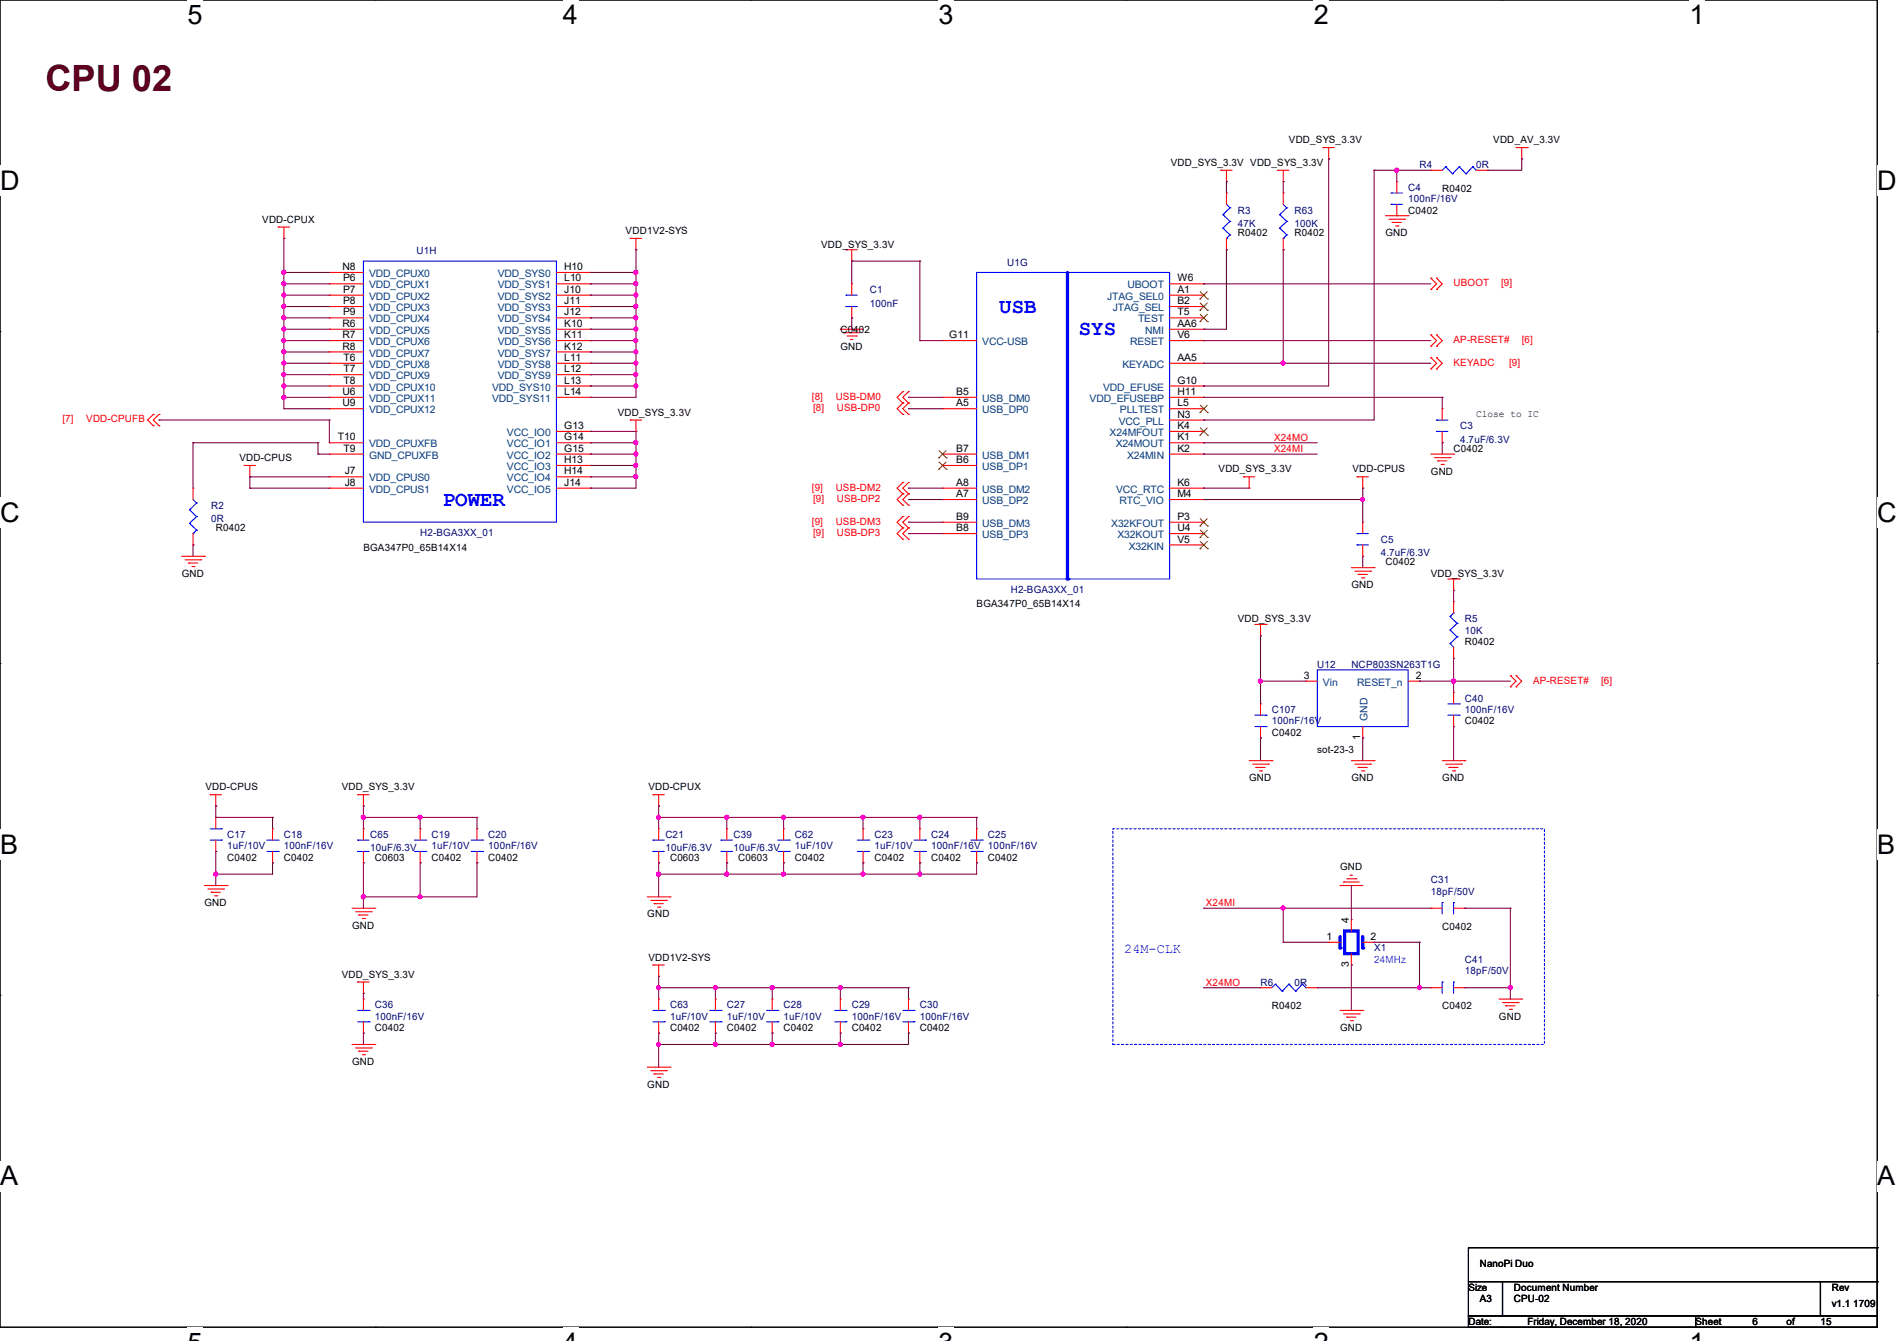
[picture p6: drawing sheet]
<svg xmlns="http://www.w3.org/2000/svg" width="297mm" height="210mm" viewBox="0 0 297 210" stroke-linecap="round" stroke-linejoin="round" font-family="sans-serif">
<path d="M0 0h293.9v207.9h-293.9z" fill="none" stroke="#000" stroke-width=".17"/>
<g fill="#fff">
<path d="M29.4 0h2.4v4.7h-2.4z"/>
<path d="M29.4 207.9h2.4v2.1h-2.4z"/>
</g>
<path d="M58.8 0h.1M58.8 207.9h.1" fill="none" stroke="#000" stroke-width=".17"/>
<g fill="#fff">
<path d="M88.1 0h2.4v4.7h-2.4z"/>
<path d="M88.1 207.9h2.4v2.1h-2.4z"/>
</g>
<path d="M117.6 0h.1M117.6 207.9h.1" fill="none" stroke="#000" stroke-width=".17"/>
<g fill="#fff">
<path d="M146.9 0h2.4v4.7h-2.4z"/>
<path d="M146.9 207.9h2.4v2.1h-2.4z"/>
</g>
<path d="M176.3 0h.1M176.3 207.9h.1" fill="none" stroke="#000" stroke-width=".17"/>
<g fill="#fff">
<path d="M205.7 0h2.4v4.7h-2.4z"/>
<path d="M205.7 207.9h2.4v2.1h-2.4z"/>
</g>
<path d="M235.1 0h.1M235.1 207.9h.1" fill="none" stroke="#000" stroke-width=".17"/>
<g fill="#fff">
<path d="M264.5 0h2.4v4.7h-2.4z"/>
<path d="M264.5 207.9h2.4v2.1h-2.4z"/>
<path d="M0 26h3v4.7h-3z"/>
<path d="M293.9 26h3.1v4.7h-3.1z"/>
<path d="M0 77.9h3v4.7h-3z"/>
<path d="M293.9 77.9h3.1v4.7h-3.1z"/>
</g>
<path d="M0 51.9h.1M293.9 51.9h.1" fill="none" stroke="#000" stroke-width=".17"/>
<g fill="#fff">
<path d="M0 129.9h2.8v4.7h-2.8z"/>
<path d="M293.9 129.9h2.9v4.7h-2.9z"/>
</g>
<path d="M0 103.9h.1M293.9 103.9h.1" fill="none" stroke="#000" stroke-width=".17"/>
<g fill="#fff">
<path d="M0 181.8h2.8v4.8h-2.8z"/>
<path d="M293.8 181.8h3v4.8h-3z"/>
</g>
<g fill="none" stroke="#000" stroke-width=".17">
<path d="M0 155.9h.1M293.9 155.9h.1M229.9 195.4h.1M229.9 195.4v5.3M229.9 195.4h64M293.9 195.4h.1M293.9 195.4v5.3M229.9 200.7h5.3v5.4h-5.3zM229.9 206.1h35.6v1.8h-35.6zM235.2 200.7h49.8v5.4h-49.8zM265.5 206.1h28.4v1.8h-28.4zM285 200.7h8.9v5.4h-8.9z"/>
<path d="M293.9 200.7h.1"/>
</g>
<path d="M174.2 129.8h67.6v33.8h-67.6z" fill="none" stroke="#00f" stroke-width=".17" stroke-dasharray=".3"/>
<g fill="none" stroke="#f00" stroke-width=".17">
<path d="M43.6 35.6h.1M43.6 35.6h1.7M44.5 37.3h.1M44.5 35.6v1.7M98.7 37.3h.1M98.7 37.3h1.8M99.6 39.1h.1M99.6 37.3v1.8M132.5 39.1h.1M132.5 39.1h1.7M133.4 39.1v1.8M191.1 26.7h.1"/>
<path d="M191.1 26.7h1.8M192 28.4h.1M192 26.7v1.7M200 26.7h.1M200 26.7h1.8M200.9 28.4h.1M200.9 30.2h.1M200.9 39.1h.1M200.9 26.7v1.7M200.9 30.2v1.8M200.9 37.3v1.8M207.1 23.1h.1"/>
<path d="M207.1 23.1h1.8M208 24.9h.1M208 23.1v1.8M216.9 33.8h3.6M217.5 34.3h2.4M218 34.8h.1M218 34.8h1.4M218.5 35.4h.4M218.7 33.8h.1M218.7 28.4h.1M218.7 28.4v1.8M218.7 32v1.8"/>
<path d="M218.9 35.4h.1M219.9 34.3h.1M220.5 33.8h.1M224 26.7h.1M224 26.7h1.8M231.1 26.7h1.8M232.9 26.7h.1M237.4 23.1h1.7M238.3 24.9h.1M238.3 23.1v1.8M239.1 23.1h.1M51.6 42.7h.1"/>
<path d="M51.6 44.4h.1M51.6 46.2h.1M51.6 48h.1M51.6 49.8h.1M51.6 51.6h.1M51.6 53.3h.1M51.6 55.1h.1M51.6 56.9h.1M51.6 58.7h.1M51.6 51.6h5.3M51.6 42.7h5.3M51.6 44.4h5.3"/>
<path d="M51.6 46.2h5.3M51.6 48h5.3M51.6 49.8h5.3M51.6 53.3h5.3M51.6 55.1h5.3M51.6 56.9h5.3M51.6 58.7h5.3M87.1 51.6h5.4M87.1 42.7h5.4M87.1 44.4h5.4M87.1 46.2h5.4M87.1 48h5.4"/>
<path d="M87.1 49.8h5.4M87.1 53.3h5.4M87.1 55.1h5.4M87.1 56.9h5.4M87.1 58.7h5.4M92.5 42.7h.1M92.5 44.4h.1M92.5 46.2h.1M92.5 48h.1M92.5 49.8h.1M92.5 51.6h.1M92.5 53.3h.1"/>
<path d="M92.5 55.1h.1M92.5 56.9h.1M92.5 58.7h.1M131.6 51.6h.1M131.6 51.6h3.5M132.1 52.1h.1M132.1 52.1h2.5M132.6 52.6h1.5M133.2 53.2h.1M133.2 53.2h.3M133.4 40.9h.1M133.4 49.8h.1"/>
<path d="M133.4 44.4h.1M133.4 44.4v1.8M133.4 48v1.8M134.1 52.6h.1M224 45.3h.1M224 43.6h.1M224 57.8h.1M224 56h.1M224 54.2h.1M224 52.5h.1M224 43.6l.9 .8-.9 .9M224 56l.9 .9-.9 .9"/>
<path d="M224 52.5l.9 .8-.9 .9M224.9 45.3h.1M224.9 43.6h.1M224.9 57.8h.1M224.9 56h.1M224.9 54.2h.1M224.9 52.5h.1M224.9 43.6l.9 .8-.9 .9M224.9 56l.9 .9-.9 .9M224.9 52.5l.9 .8-.9 .9M24 64.9h.1M24 66.7h.1"/>
<path d="M24 64.9l-.9 .9 .9 .9M24.9 64.9h.1M24.9 66.7h.1M24.9 64.9l-.9 .9 .9 .9M30.2 76.5h.1M30.2 76.5v1.7M38.2 72.9h.1M38.2 72.9h1.8M39.1 74.7h.1M39.1 72.9v1.8M51.6 76.5h.1M51.6 69.3h.1"/>
<path d="M51.6 71.1h.1M51.6 74.7h.1M51.6 60.5h.1M51.6 62.2h.1M51.6 64h.1M51.6 74.7h5.3M51.6 71.1h5.3M51.6 76.5h5.3M51.6 69.3h5.3M51.6 60.5h5.3M51.6 62.2h5.3M51.6 64h5.3"/>
<path d="M87.1 72.9h5.4M87.1 74.7h5.4M87.1 71.1h5.4M87.1 76.5h5.4M87.1 69.3h5.4M87.1 67.6h5.4M87.1 60.5h5.4M87.1 62.2h5.4M92.5 67.6h.1M92.5 69.3h.1M92.5 71.1h.1M92.5 72.9h.1"/>
<path d="M92.5 74.7h.1M92.5 76.5h.1M92.5 60.5h.1M92.5 62.2h.1M98.7 65.8h.1M98.7 65.8h1.8M99.6 67.6h.1M99.6 65.8v1.8M141.4 61.3h.1M141.4 63.1h.1M141.4 64.9h.1M141.4 77.3h.1"/>
<path d="M141.4 79.1h.1M141.4 75.6h.1M141.4 61.3l-.9 .9 .9 .9M141.4 63.1l-.9 .9 .9 .9M141.4 77.3l-.9 .9 .9 .9M141.4 75.6l-.9 .9 .9 .8M142.2 61.3h.1M142.2 63.1h.1M142.2 64.9h.1M142.2 77.3h.1M142.2 79.1h.1M142.2 75.6h.1"/>
<path d="M142.2 61.3l-.8 .9 .8 .9M142.2 63.1l-.8 .9 .8 .9M142.2 77.3l-.8 .9 .8 .9M142.2 75.6l-.8 .9 .8 .8M194.7 74.7h.1M194.7 74.7h1.8M195.6 76.5h.1M195.6 74.7v1.8M212.5 74.7h.1M212.5 74.7h1.7M213.4 76.5h.1M213.4 74.7v1.8"/>
<path d="M224 71.1h3.6M224.6 71.7h2.4M225.1 72.2h.1M225.1 72.2h1.4M225.6 72.7h.4M226 72.7h.1M227 71.7h.1M227.6 71.1h.1M28.4 87.1h3.6M29 87.7h2.5M29.5 88.2h.1M29.5 88.2h1.4"/>
<path d="M30.1 88.7h.3M30.2 85.3h.1M30.2 83.6v1.7M30.4 88.7h.1M31.5 87.7h.1M32 87.1h.1M141.4 82.7h.1M141.4 84.5h.1M141.4 80.9h.1M141.4 82.7l-.9 .9 .9 .9M141.4 80.9l-.9 .9 .9 .9M142.2 82.7h.1"/>
<path d="M142.2 84.5h.1M142.2 80.9h.1M142.2 82.7l-.8 .9 .8 .9M142.2 80.9l-.8 .9 .8 .9M196.5 97.8h1.7M197.4 99.6h.1M197.4 97.8v1.8M198.2 97.8h.1M211.6 88.9h3.5M212.1 89.5h2.5M212.6 90h.1M212.6 90h1.5"/>
<path d="M213.2 90.5h.3M213.4 87.1h.1M213.4 81.8h.1M213.4 81.8v1.8M213.4 85.3v1.8M213.5 90.5h.1M214.6 89.5h.1M215.1 88.9h.1M226.7 90.7h1.8M227.6 92.5h.1M227.6 94.2h.1M227.6 90.7v1.8"/>
<path d="M227.6 94.2v1.8M228.5 90.7h.1M195.6 119.1h3.5M196.1 119.7h2.5M198.6 119.7h.1M199.1 119.1h.1M204.5 106.7h.1M204.5 106.7h1.7M211.6 119.1h3.5M212.1 119.7h2.5M213.4 115.6h.1M213.4 113.8v1.8"/>
<path d="M214.6 119.7h.1M215.1 119.1h.1M220.5 106.7h1.8M222.3 106.7h.1M225.8 119.1h3.6M226.4 119.7h2.4M227.6 103.1h.1M227.6 101.3v1.8M228.8 119.7h.1M229.4 119.1h.1M236.5 107.6h.1M236.5 105.8h.1"/>
<path d="M236.5 105.8l.9 .9-.9 .9M237.4 107.6h.1M237.4 105.8h.1M237.4 105.8l.9 .9-.9 .9M32 138.7h3.6M32.6 139.2h2.4M32.9 124.5h.1M32.9 124.5h1.8M33.1 139.7h.1M33.1 139.7h1.4M33.8 126.2h.1M33.8 133.4h.1"/>
<path d="M33.8 128h.1M33.8 124.5v1.7M33.8 128v1.8M33.8 131.6v1.8M35 139.2h.1M35.6 138.7h.1M42.7 135.1h.1M42.7 129.8h.1M42.7 129.8v1.8M42.7 133.4v1.7M56 124.5h.1M56 124.5h1.8"/>
<path d="M56.9 126.2h.1M56.9 124.5v1.7M74.7 135.1h.1M74.7 129.8h.1M74.7 129.8v1.8M74.7 133.4v1.7M102.2 124.5h.1M102.2 124.5h1.8M103.1 126.2h.1M103.1 129.8h.1M103.1 135.1h.1M103.1 124.5v1.7"/>
<path d="M103.1 129.8v1.8M103.1 133.4v1.7M113.8 129.8h.1M113.8 135.1h.1M113.8 129.8v1.8M113.8 133.4v1.7M122.7 135.1h.1M122.7 129.8h.1M122.7 129.8v1.8M122.7 133.4v1.7M135.1 135.1h.1M135.1 129.8h.1"/>
<path d="M135.1 129.8v1.8M135.1 133.4v1.7M196.6 120.2h.1M196.6 120.2h1.5M197.2 120.7h.3M197.5 120.7h.1M209.8 138.7h.1M209.8 138.7h3.6M210.4 138.1h.1M210.4 138.1h2.4M210.9 137.6h1.4M211.4 137.1h.1"/>
<path d="M211.4 137.1h.4M212.3 137.6h.1M212.6 120.2h.1M212.6 120.2h1.5M213.2 120.7h.3M213.5 120.7h.1M226.9 120.2h.1M226.9 120.2h1.4M227.4 120.7h.4M227.8 120.7h.1M33.6 140.3h.4M34 140.3h.1"/>
<path d="M55.1 142.2h3.6M55.7 142.8h2.4M56 153.8h.1M56 153.8h1.8M56.2 143.3h.1M56.2 143.3h1.4M56.7 143.8h.4M56.9 155.6h.1M56.9 153.8v1.8M57.1 143.8h.1M58.1 142.8h.1M58.7 142.2h.1"/>
<path d="M101.3 140.5h3.6M101.9 141h2.5M102.2 151.1h.1M102.2 151.1h1.8M102.4 141.5h.1M102.4 141.5h1.4M103 142.1h.3M103.1 152.9h.1M103.1 151.1v1.8M103.3 142.1h.1M104.4 141h.1M104.9 140.5h.1"/>
<path d="M112 156.5h.1M112 156.5v1.7M120.9 156.5h.1M120.9 156.5v1.7M131.6 156.5h.1M131.6 156.5v1.7M197.4 154.7h.1M197.4 154.7h1.7M204.5 154.7h1.7M206.2 154.7h.1M209.8 158.2h3.6M210.4 158.8h2.4"/>
<path d="M210.9 159.3h.1M210.9 159.3h1.4M211.4 159.9h.4M211.8 159.9h.1M212.8 158.8h.1M213.4 158.2h.1M224 142.2h.1M224 142.2h1.8M227.6 142.2h1.8M229.4 142.2h.1M234.7 156.5h3.6M235.2 157h2.5"/>
<path d="M235.8 157.5h.1M235.8 157.5h1.4M236.3 158.1h.3M236.6 158.1h.1M237.7 157h.1M238.3 156.5h.1M55.1 163.6h3.6M55.7 164.1h2.4M56.2 164.6h.1M56.2 164.6h1.4M56.7 165.2h.4M57.1 165.2h.1"/>
<path d="M58.1 164.1h.1M58.7 163.6h.1M101.3 167.1h3.6M101.9 167.7h2.5M102.4 168.2h.1M102.4 168.2h1.4M103 168.7h.3M103.3 168.7h.1M104.4 167.7h.1M104.9 167.1h.1M112 161.8h.1M112 160v1.8"/>
<path d="M120.9 161.8h.1M120.9 160v1.8M131.6 161.8h.1M131.6 160v1.8"/>
</g>
<g fill="none" stroke="#00f" stroke-width=".17">
<path d="M200.4 33.6h.1M200.4 35.7h.1M200.4 33.6l1.1 1.1M200.4 35.7l1.1 1.1M200.9 37.3h.1M200.9 32l.6 .6M201.5 32.6h.1M201.5 34.7h.1M201.5 36.8h.1M201.5 32.6l-1.1 1M201.5 34.7l-1.1 1M201.5 36.8l-.6 .5"/>
<path d="M217.8 32h.1M217.8 30.2h.1M217.8 32h1.8M217.8 30.2h1.8M226.4 26.1h.1M226.4 26.1l-.6 .6M226.4 26.1l1 1.1M227.4 27.2h.1M228.5 26.1h.1M228.5 26.1l-1.1 1.1M228.5 26.1l1 1.1M229.5 27.2h.1"/>
<path d="M230.6 26.1h.1M230.6 26.1l-1.1 1.1M230.6 26.1l.5 .6M231.1 26.7h.1M56.9 40.9h30.2v40.9h-30.2zM132.5 48h.1M132.5 46.2h.1M132.5 48h1.7M132.5 46.2h1.7M29.7 79.8h.1M29.7 79.8l1.1 1.1M30.2 78.2l.6 .6"/>
<path d="M30.8 78.8h.1M30.8 78.8l-1.1 1M29.7 82h.1M29.7 82l1.1 1M30.2 83.6h.1M30.8 80.9h.1M30.8 83h.1M30.8 80.9l-1.1 1.1M30.8 83l-.6 .6M212.5 85.3h.1M212.5 83.6h.1M212.5 85.3h1.7"/>
<path d="M212.5 83.6h1.7M227 98.7h.1M227 96.6h.1M227 98.7l1.1 1M227 96.6l1.1 1M227.6 96h.1M227.6 96l-.6 .6M228.1 99.7h.1M228.1 97.6h.1M228.1 99.7l-1.1 1.1M228.1 97.6l-1.1 1.1M206.2 104.9h14.3v8.9h-14.3z"/>
<path d="M227 100.8h.1M227 100.8l.6 .5M32.9 131.6h1.8M32.9 129.8h1.8M34.7 131.6h.1M34.7 129.8h.1M41.8 133.4h1.8M41.8 131.6h1.8M43.6 133.4h.1M43.6 131.6h.1M73.8 133.4h1.8M73.8 131.6h1.8"/>
<path d="M75.6 133.4h.1M75.6 131.6h.1M102.2 131.6h.1M102.2 133.4h.1M102.2 133.4h1.8M102.2 131.6h1.8M112.9 131.6h.1M112.9 133.4h.1M112.9 133.4h1.8M112.9 131.6h1.8M121.8 133.4h1.8M121.8 131.6h1.8"/>
<path d="M123.6 133.4h.1M123.6 131.6h.1M134.2 133.4h1.8M134.2 131.6h1.8M136 133.4h.1M136 131.6h.1M111.1 158.2h1.8M112.9 158.2h.1M120 158.2h1.8M121.8 158.2h.1M130.7 158.2h1.8M132.5 158.2h.1"/>
<path d="M199.7 154.1h.1M199.7 154.1l-.6 .6M199.7 154.1l1 1.1M200.7 155.2h.1M201.8 154.1h.1M201.8 154.1l-1.1 1.1M201.8 154.1l1.1 1.1M202.9 155.2h.1M203.9 154.1h.1M203.9 154.1l-1 1.1M203.9 154.1l.6 .6M204.5 154.7h.1"/>
<path d="M225.8 141.4h.1M225.8 141.4v1.7M227.6 141.4h.1M227.6 141.4v1.7M111.1 160h1.8M112.9 160h.1M120 160h1.8M121.8 160h.1M130.7 160h1.8M132.5 160h.1"/>
</g>
<path d="M209.8 146.7v1.8" fill="none" stroke="#00f" stroke-width=".51"/>
<circle cx="209.8" cy="148.5" r=".25" fill="#00f"/>
<path d="M213.4 146.7v1.8" fill="none" stroke="#00f" stroke-width=".51"/>
<circle cx="213.4" cy="148.5" r=".25" fill="#00f"/>
<path d="M167.1 42.7v48M210.5 145.8h2.1v3.6h-2.1z" fill="none" stroke="#00f" stroke-width=".51"/>
<g fill="none" stroke="#f00" stroke-width=".17">
<path d="M192 30.2h.1M192 39.1h.1M192 30.2v1.8M192 37.3v1.8M225.8 69.3h.1M225.8 64h.1M225.8 64v1.8M225.8 67.6v1.7M197.4 115.6h.1M197.4 110.2h.1M197.4 110.2v1.8M197.4 113.8v1.8"/>
<path d="M56.9 129.8h.1M56.9 135.1h.1M56.9 129.8v1.8M56.9 133.4v1.7M152.9 135.1h.1M152.9 129.8h.1M152.9 129.8v1.8M152.9 133.4v1.7M56.9 156.5h.1M56.9 156.5v1.7M103.1 156.5h.1M103.1 156.5v1.7"/>
<path d="M208 147.6h.1M208 147.6h1.8M211.6 151.1h.1M211.6 144h.1M211.6 144v1.8M211.6 149.4v1.7M213.4 147.6h1.7M215.1 147.6h.1M56.9 161.8h.1M56.9 160v1.8M103.1 161.8h.1M103.1 160v1.8"/>
</g>
<g fill="none" stroke="#00f" stroke-width=".17">
<path d="M191.5 33.6h.1M191.5 35.7h.1M191.5 33.6l1.1 1.1M191.5 35.7l1.1 1.1M192 37.3h.1M192 32l.6 .6M192.6 32.6h.1M192.6 34.7h.1M192.6 36.8h.1M192.6 32.6l-1.1 1M192.6 34.7l-1.1 1M192.6 36.8l-.6 .5"/>
<path d="M152.9 42.7h30.2v48h-30.2zM224.9 67.6h.1M224.9 65.8h.1M224.9 67.6h1.8M224.9 65.8h1.8M196.5 113.8h1.7M196.5 112h1.7M198.2 113.8h.1M198.2 112h.1M56 131.6h.1M56 133.4h.1M56 133.4h1.8"/>
<path d="M56 131.6h1.8M152 133.4h1.8M152 131.6h1.8M153.8 133.4h.1M153.8 131.6h.1M56 158.2h1.8M57.8 158.2h.1M102.2 158.2h1.8M104 158.2h.1M56 160h1.8M57.8 160h.1M102.2 160h1.8"/>
<path d="M104 160h.1"/>
</g>
<circle cx="167.1" cy="90.7" r=".25" fill="#00f"/>
<g fill="none" stroke="#f00" stroke-width=".17">
<path d="M147.6 53.3h.1M147.6 53.3h5.3M183.1 53.3h5.4M183.1 56.9h5.4M183.1 44.4h5.4M183.1 46.2h5.4M183.1 51.6h5.4M183.1 49.8h5.4M183.1 48h5.4M188.5 56.9h.1M188.5 44.4h.1M188.5 46.2h.1"/>
<path d="M188.5 51.6h.1M188.5 53.3h.1M188.5 49.8h.1M188.5 48h.1M147.6 62.2h.1M147.6 64h.1M147.6 71.1h.1M147.6 72.9h.1M147.6 78.2h.1M147.6 76.5h.1M147.6 62.2h5.3M147.6 64h5.3"/>
<path d="M147.6 71.1h5.3M147.6 72.9h5.3M147.6 78.2h5.3M147.6 76.5h5.3M183.1 62.2h5.4M183.1 64h5.4M183.1 71.1h5.4M183.1 78.2h5.4M183.1 76.5h5.4M183.1 69.3h5.4M183.1 65.8h5.4M183.1 67.6h5.4"/>
<path d="M183.1 60.5h5.4M188.5 78.2h.1M188.5 76.5h.1M188.5 71.1h.1M188.5 69.3h.1M188.5 64h.1M188.5 65.8h.1M188.5 67.6h.1M188.5 60.5h.1M188.5 62.2h.1M147.6 81.8h.1M147.6 83.6h.1"/>
<path d="M147.6 83.6h5.3M147.6 81.8h5.3M183.1 85.3h5.4M183.1 83.6h5.4M183.1 81.8h5.4M188.5 85.3h.1M188.5 83.6h.1M188.5 81.8h.1M227.6 113.8h.1M227.6 108.5h.1M227.6 108.5v1.7M227.6 112v1.8"/>
<path d="M65.8 135.1h.1M65.8 129.8h.1M65.8 129.8v1.8M65.8 133.4v1.7M144 135.1h.1M144 129.8h.1M144 129.8v1.8M144 133.4v1.7M142.2 156.5h.1M142.2 156.5v1.7M224 154.7h.1M224 154.7h1.8"/>
<path d="M227.6 154.7h1.8M229.4 154.7h.1M142.2 161.8h.1M142.2 160v1.8"/>
</g>
<g fill="none" stroke="#7f3f00" stroke-width=".16">
<path d="M187.9 46.8h.1M187.9 50.4h.1M187.9 48.6h.1M187.9 45.7l1.2 1.1M187.9 49.2l1.2 1.2M187.9 47.5l1.2 1.1M189 45.7l-1.1 1.1M189 49.2l-1.1 1.2M189 47.5l-1.1 1.1M189.1 46.8h.1M189.1 50.4h.1M189.1 48.6h.1"/>
<path d="M147 71.7h.1M147 73.5h.1M147 70.6l1.2 1.1M147 72.3l1.2 1.2M148.1 70.6l-1.1 1.1M148.1 72.3l-1.1 1.2M148.2 71.7h.1M148.2 73.5h.1M187.9 64.6h.1M187.9 68.2h.1M187.9 63.5l1.2 1.1M187.9 67l1.2 1.2"/>
<path d="M189 63.5l-1.1 1.1M189 67l-1.1 1.2M189.1 64.6h.1M189.1 68.2h.1M187.9 85.9h.1M187.9 84.2h.1M187.9 82.4h.1M187.9 84.8l1.2 1.1M187.9 83l1.2 1.2M187.9 81.2l1.2 1.2M189 84.8l-1.1 1.1M189 83l-1.1 1.2"/>
<path d="M189 81.2l-1.1 1.2M189.1 85.9h.1M189.1 84.2h.1M189.1 82.4h.1"/>
</g>
<g fill="none" stroke="#00f" stroke-width=".17">
<path d="M226.7 112h1.8M226.7 110.2h1.8M228.5 112h.1M228.5 110.2h.1M64.9 133.4h1.8M64.9 131.6h1.8M66.7 133.4h.1M66.7 131.6h.1M143.1 133.4h1.8M143.1 131.6h1.8M144.9 133.4h.1M144.9 131.6h.1"/>
<path d="M141.4 158.2h1.7M143.1 158.2h.1M225.8 153.8h.1M225.8 153.8v1.8M227.6 153.8h.1M227.6 153.8v1.8M141.4 160h1.7M143.1 160h.1"/>
</g>
<g fill="none" stroke="#7f003f" stroke-width=".17">
<path d="M44.5 37.3h.1M44.5 37.3v26.7M99.6 39.1h.1M99.6 39.1v23.1h-7.1M192 28.4h.1M192 39.1h.1M192 28.4v1.8M192 39.1v12.5h-3.5M200.9 28.4h.1M200.9 39.1h.1M200.9 28.4v1.8M200.9 39.1v17.8"/>
<path d="M208 24.9h.1M208 24.9v35.6h-19.5M215.1 26.7h.1M215.1 26.7h8.9M215.1 26.7v39.1h-26.6M218.7 26.7h.1M218.7 26.7v1.7M232.9 26.7h.1M238.3 24.9h.1M238.3 24.9v1.8h-5.4M44.5 56.9h.1M44.5 42.7h.1"/>
<path d="M44.5 44.4h.1M44.5 46.2h.1M44.5 48h.1M44.5 49.8h.1M44.5 51.6h.1M44.5 53.3h.1M44.5 55.1h.1M44.5 58.7h.1M44.5 44.4h7.1M44.5 53.3h7.1M44.5 51.6h7.1M44.5 42.7h7.1"/>
<path d="M44.5 46.2h7.1M44.5 48h7.1M44.5 49.8h7.1M44.5 55.1h7.1M44.5 56.9h7.1M44.5 58.7h7.1M92.5 42.7h.1M92.5 44.4h.1M92.5 46.2h.1M92.5 48h.1M92.5 49.8h.1M92.5 51.6h.1"/>
<path d="M92.5 53.3h.1M92.5 55.1h.1M92.5 56.9h.1M92.5 58.7h.1M92.5 44.4h7.1M92.5 53.3h7.1M92.5 51.6h7.1M92.5 42.7h7.1M92.5 46.2h7.1M92.5 48h7.1M92.5 49.8h7.1M92.5 55.1h7.1"/>
<path d="M92.5 56.9h7.1M92.5 58.7h7.1M99.6 42.7h.1M99.6 44.4h.1M99.6 58.7h.1M99.6 48h.1M99.6 49.8h.1M99.6 56.9h.1M99.6 51.6h.1M99.6 55.1h.1M99.6 53.3h.1M99.6 46.2h.1"/>
<path d="M133.4 40.9h.1M133.4 49.8h.1M133.4 40.9v3.5M133.4 49.8v1.8M133.4 40.9h10.6M144 40.9h.1M144 53.3h.1M144 40.9v12.4M144 53.3h3.6M188.5 44.4h.1M188.5 51.6h.1M188.5 56.9h.1"/>
<path d="M188.5 53.3h.1M188.5 44.4h35.5M188.5 53.3h35.5M188.5 56.9h35.5M200.9 56.9h.1M24.9 65.8h.1M24.9 65.8h26.7M30.2 69.3h.1M30.2 69.3v7.2M30.2 69.3h19.6M39.1 74.7h.1M39.1 76.5h.1"/>
<path d="M39.1 74.7h12.5M39.1 76.5h12.5M39.1 74.7v1.8M44.5 60.5h.1M44.5 62.2h.1M44.5 64h.1M44.5 62.2h7.1M44.5 60.5h7.1M44.5 64h7.1M49.8 69.3h.1M49.8 71.1h.1M49.8 69.3v1.8"/>
<path d="M49.8 71.1h1.8M51.6 65.8h.1M51.6 65.8v3.5M92.5 71.1h.1M92.5 76.5h.1M92.5 60.5h.1M92.5 62.2h.1M92.5 67.6h.1M92.5 69.3h.1M92.5 72.9h.1M92.5 74.7h.1M92.5 74.7h7.1"/>
<path d="M92.5 71.1h7.1M92.5 69.3h7.1M92.5 60.5h7.1M92.5 67.6h7.1M92.5 72.9h7.1M99.6 72.9h.1M99.6 69.3h.1M99.6 71.1h.1M99.6 67.6h.1M99.6 74.7h.1M99.6 60.5h.1M99.6 67.6v8.9h-7.1"/>
<path d="M142.2 62.2h.1M142.2 64h.1M142.2 78.2h.1M142.2 76.5h.1M142.2 62.2h5.4M142.2 76.5h5.4M142.2 64h5.4M142.2 78.2h5.4M188.5 62.2h.1M188.5 76.5h.1M188.5 65.8h.1M188.5 71.1h.1"/>
<path d="M188.5 69.3h.1M188.5 60.5h.1M188.5 78.2h.1M188.5 62.2h37.3M188.5 76.5h7.1M188.5 71.1h17.7M188.5 69.3h17.7M188.5 78.2h24.9M213.4 78.2h.1M213.4 76.5h.1M213.4 76.5v5.3M225.8 69.3h.1"/>
<path d="M225.8 62.2h.1M225.8 62.2v1.8M225.8 69.3v1.8M30.2 85.3h.1M30.2 85.3v1.8M142.2 83.6h.1M142.2 81.8h.1M142.2 83.6h5.4M142.2 81.8h5.4M197.4 99.6h.1M197.4 99.6v10.6M213.4 87.1h.1"/>
<path d="M213.4 87.1v1.8M227.6 92.5h.1M227.6 92.5v1.7M197.4 115.6h.1M197.4 106.7h.1M197.4 106.7h7.1M197.4 115.6v3.5M213.4 115.6h.1M213.4 115.6v3.5M222.3 106.7h.1M222.3 106.7h14.2M227.6 106.7h.1"/>
<path d="M227.6 113.8h.1M227.6 103.1h.1M227.6 103.1v5.4M227.6 113.8v5.3M33.8 136.9h.1M33.8 126.2h.1M33.8 133.4h.1M33.8 128h.1M33.8 128h8.9M33.8 126.2v1.8M33.8 133.4v5.3M42.7 128h.1"/>
<path d="M42.7 135.1h.1M42.7 135.1v1.8h-8.9M42.7 128v1.8M56.9 128h.1M56.9 135.1h.1M56.9 126.2h.1M56.9 128h17.8M56.9 126.2v3.6M56.9 135.1v7.1M65.8 135.1h.1M65.8 128h.1M65.8 128v1.8"/>
<path d="M65.8 135.1v5.4M74.7 135.1h.1M74.7 128h.1M74.7 135.1v5.4h-17.8M74.7 128v1.8M103.1 128h.1M103.1 136.9h.1M103.1 135.1h.1M103.1 126.2h.1M103.1 128h49.8M103.1 126.2v3.6M103.1 135.1v5.4"/>
<path d="M113.8 128h.1M113.8 135.1h.1M113.8 136.9h.1M113.8 128v1.8M113.8 135.1v1.8M122.7 128h.1M122.7 135.1h.1M122.7 136.9h.1M122.7 128v1.8M122.7 135.1v1.8M135.1 128h.1M135.1 135.1h.1"/>
<path d="M135.1 136.9h.1M135.1 128v1.8M135.1 135.1v1.8M144 136.9h.1M144 128h.1M144 135.1h.1M144 128v1.8M144 135.1v1.8M152.9 135.1h.1M152.9 128h.1M152.9 135.1v1.8h-49.8M152.9 128v1.8"/>
<path d="M211.6 138.7h.1M211.6 138.7v5.3M56.9 140.5h.1M56.9 155.6h.1M56.9 155.6v.9M65.8 140.5h.1M103.1 154.7h.1M103.1 152.9h.1M103.1 154.7h39.1M103.1 152.9v3.6M112 154.7h.1M112 154.7v1.8"/>
<path d="M120.9 154.7h.1M120.9 154.7v1.8M131.6 154.7h.1M131.6 154.7v1.8M142.2 154.7h.1M142.2 154.7v1.8M188.5 142.2h.1M188.5 154.7h.1M188.5 142.2h35.5M188.5 154.7h8.9M200.9 147.6h.1M200.9 142.2h.1"/>
<path d="M200.9 147.6h7.1M200.9 142.2v5.4M206.2 154.7h.1M206.2 154.7h17.8M211.6 151.1h.1M211.6 151.1v7.1M215.1 147.6h.1M215.1 147.6h7.2M222.3 147.6h.1M222.3 154.7h.1M222.3 147.6v7.1M229.4 154.7h.1"/>
<path d="M229.4 142.2h.1M229.4 142.2h7.1M229.4 154.7h7.1M236.5 142.2h.1M236.5 154.7h.1M236.5 142.2v14.3M56.9 161.8h.1M56.9 161.8v1.8M103.1 161.8h.1M103.1 163.6h.1M103.1 161.8v5.3M112 161.8h.1"/>
<path d="M112 163.6h.1M112 161.8v1.8M120.9 163.6h.1M120.9 161.8h.1M120.9 161.8v1.8M131.6 161.8h.1M131.6 163.6h.1M131.6 161.8v1.8M142.2 161.8h.1M142.2 161.8v1.8h-39.1"/>
</g>
<g fill="#f0f" stroke="#f0f" stroke-width=".17">
<circle cx="222.2" cy="154.7" r=".32"/>
<circle cx="44.4" cy="42.7" r=".32"/>
<circle cx="113.8" cy="128" r=".32"/>
<circle cx="103.1" cy="128" r=".32"/>
<circle cx="113.8" cy="136.9" r=".32"/>
<circle cx="103.1" cy="136.9" r=".32"/>
<circle cx="122.7" cy="128" r=".32"/>
<circle cx="103.1" cy="154.7" r=".32"/>
<circle cx="56.9" cy="140.4" r=".32"/>
<circle cx="99.5" cy="72.9" r=".32"/>
<circle cx="99.5" cy="71.1" r=".32"/>
<circle cx="44.4" cy="49.8" r=".32"/>
<circle cx="44.4" cy="62.2" r=".32"/>
<circle cx="44.4" cy="53.3" r=".32"/>
<circle cx="44.4" cy="51.5" r=".32"/>
<circle cx="44.4" cy="46.2" r=".32"/>
<circle cx="44.4" cy="44.4" r=".32"/>
<circle cx="44.4" cy="56.9" r=".32"/>
<circle cx="44.4" cy="55.1" r=".32"/>
<circle cx="44.4" cy="48" r=".32"/>
<circle cx="99.5" cy="42.7" r=".32"/>
<circle cx="99.5" cy="48" r=".32"/>
<circle cx="99.5" cy="55.1" r=".32"/>
<circle cx="99.5" cy="56.9" r=".32"/>
<circle cx="99.5" cy="69.3" r=".32"/>
<circle cx="99.5" cy="46.2" r=".32"/>
<circle cx="99.5" cy="44.4" r=".32"/>
<circle cx="99.5" cy="49.8" r=".32"/>
<circle cx="99.5" cy="58.7" r=".32"/>
<circle cx="99.5" cy="53.3" r=".32"/>
<circle cx="99.5" cy="51.5" r=".32"/>
<circle cx="99.5" cy="74.7" r=".32"/>
<circle cx="99.5" cy="60.4" r=".32"/>
<circle cx="218.7" cy="26.6" r=".32"/>
<circle cx="213.3" cy="78.2" r=".32"/>
<circle cx="33.8" cy="136.9" r=".32"/>
<circle cx="65.8" cy="140.4" r=".32"/>
<circle cx="144" cy="136.9" r=".32"/>
<circle cx="200.9" cy="142.2" r=".32"/>
<circle cx="112" cy="154.7" r=".32"/>
<circle cx="120.9" cy="154.7" r=".32"/>
<circle cx="131.6" cy="154.7" r=".32"/>
<circle cx="131.6" cy="163.6" r=".32"/>
<circle cx="120.9" cy="163.6" r=".32"/>
<circle cx="112" cy="163.6" r=".32"/>
<circle cx="103.1" cy="163.6" r=".32"/>
<circle cx="135.1" cy="136.9" r=".32"/>
<circle cx="122.7" cy="136.9" r=".32"/>
<circle cx="135.1" cy="128" r=".32"/>
<circle cx="144" cy="128" r=".32"/>
<circle cx="56.9" cy="128" r=".32"/>
<circle cx="65.8" cy="128" r=".32"/>
<circle cx="236.5" cy="154.7" r=".32"/>
<circle cx="44.4" cy="60.4" r=".32"/>
<circle cx="44.4" cy="58.7" r=".32"/>
<circle cx="200.9" cy="56.9" r=".32"/>
<circle cx="227.6" cy="106.7" r=".32"/>
<circle cx="197.3" cy="106.7" r=".32"/>
</g>
<text font-size="5.7" fill="#3f0000" x="7.1" y="14.2">CPU 02</text>
<g font-size="4.2">
<text x="29.4" y="3.8">5</text>
<text x="88.1" y="3.8">4</text>
<text x="146.9" y="3.8">3</text>
<text x="205.7" y="3.8">2</text>
<text x="264.5" y="3.8">1</text>
<text x="0" y="29.8">D</text>
<text x="293.9" y="29.8">D</text>
<text x="0" y="81.7">C</text>
<text x="293.9" y="81.7">C</text>
<text x="0" y="133.7">B</text>
<text x="293.9" y="133.7">B</text>
<text x="0" y="185.6">A</text>
<text x="293.9" y="185.6">A</text>
</g>
<g font-size="3.3" fill="#00f">
<text x="156.5" y="49">USB</text>
<text x="168.9" y="52.5">SYS</text>
<text x="69.3" y="79.2">POWER</text>
</g>
<text font-size="2.1" fill="#00f" x="176" y="149.2">24M-CLK</text>
<g font-size="1.6">
<text x="201.8" y="22.4">VDD_SYS_3.3V</text>
<text x="233.8" y="22.4">VDD_AV_3.3V</text>
<text x="183.3" y="26">VDD_SYS_3.3V VDD_SYS_3.3V</text>
<text x="41.1" y="34.9">VDD-CPUX</text>
<text x="220.5" y="33.4">C0402</text>
<text x="225.8" y="30.1">R0402</text>
<text x="98" y="36.7">VDD1V2-SYS</text>
<text x="128.6" y="38.8">VDD_SYS_3.3V</text>
<text x="193.8" y="37">R0402</text>
<text x="202.7" y="37">R0402</text>
<text x="216.9" y="37">GND</text>
<text x="53.6" y="42.3">N8</text>
<text x="53.7" y="44.1">P6</text>
<text x="53.7" y="45.8">P7</text>
<text x="53.7" y="47.6">P8</text>
<text x="88.3" y="42.3">H10</text>
<text x="88.3" y="44.1">L10</text>
<text x="88.3" y="45.8">J10</text>
<text x="88.3" y="47.6">J11</text>
<text x="184.4" y="44.1">W6</text>
<text x="184.4" y="45.8">A1</text>
<text x="184.4" y="47.6">B2</text>
<text x="53.6" y="51.2">R6</text>
<text x="53.6" y="53">R7</text>
<text x="53.7" y="49.4">P9</text>
<text x="88.3" y="49.4">J12</text>
<text x="88.3" y="51.2">K10</text>
<text x="88.3" y="53">K11</text>
<text x="131.6" y="52.1">C0402</text>
<text x="148.6" y="53">G11</text>
<text x="184.4" y="51.2">AA6</text>
<text x="184.4" y="53">V6</text>
<text x="184.4" y="49.4">T5</text>
<text x="53.6" y="54.7">R8</text>
<text x="53.8" y="56.5">T6</text>
<text x="53.8" y="58.3">T7</text>
<text x="88.3" y="54.7">K12</text>
<text x="88.3" y="56.5">L11</text>
<text x="88.3" y="58.3">L12</text>
<text x="131.6" y="54.8">GND</text>
<text x="184.4" y="56.5">AA5</text>
<text x="53.6" y="61.8">U6</text>
<text x="53.6" y="63.6">U9</text>
<text x="53.8" y="60.1">T8</text>
<text x="88.3" y="60.1">L13</text>
<text x="88.3" y="61.8">L14</text>
<text x="96.7" y="65.1">VDD_SYS_3.3V</text>
<text x="149.7" y="61.8">B5</text>
<text x="149.7" y="63.6">A5</text>
<text x="184.4" y="63.6">L5</text>
<text x="184.4" y="65.4">N3</text>
<text x="184.4" y="60.1">G10</text>
<text x="184.4" y="61.8">H11</text>
<text x="231.1" y="65.2">Close to IC</text>
<text x="52.9" y="69">T10</text>
<text x="53.8" y="70.7">T9</text>
<text x="88.3" y="67.2">G13</text>
<text x="88.3" y="69">G14</text>
<text x="88.3" y="70.7">G15</text>
<text x="149.7" y="70.7">B7</text>
<text x="184.4" y="70.7">K2</text>
<text x="184.4" y="69">K1</text>
<text x="184.4" y="67.2">K4</text>
<text x="227.6" y="70.8">C0402</text>
<text x="37.5" y="72.2">VDD-CPUS</text>
<text x="54" y="76.1">J8</text>
<text x="54" y="74.3">J7</text>
<text x="88.3" y="72.5">H13</text>
<text x="88.3" y="74.3">H14</text>
<text x="88.3" y="76.1">J14</text>
<text x="149.7" y="72.5">B6</text>
<text x="149.7" y="77.9">A7</text>
<text x="149.7" y="76.1">A8</text>
<text x="184.4" y="77.9">M4</text>
<text x="184.4" y="76.1">K6</text>
<text x="190.8" y="74">VDD_SYS_3.3V</text>
<text x="211.7" y="74">VDD-CPUS</text>
<text x="224" y="74.3">GND</text>
<text x="33.8" y="83.2">R0402</text>
<text x="149.7" y="81.4">B9</text>
<text x="149.7" y="83.2">B8</text>
<text x="184.4" y="83.2">U4</text>
<text x="184.4" y="81.4">P3</text>
<text x="56.9" y="86.2">BGA347P0_65B14X14</text>
<text x="184.4" y="85">V5</text>
<text x="216.9" y="88.6">C0402</text>
<text x="28.4" y="90.3">GND</text>
<text x="152.9" y="95.1">BGA347P0_65B14X14</text>
<text x="211.6" y="92.1">GND</text>
<text x="224" y="90.3">VDD_SYS_3.3V</text>
<text x="193.8" y="97.4">VDD_SYS_3.3V</text>
<text x="229.4" y="101">R0402</text>
<text x="204.1" y="106.3">3</text>
<text x="221.7" y="106.3">2</text>
<text x="229.4" y="113.5">C0402</text>
<text x="199.1" y="115.2">C0402</text>
<text x="206.2" y="117.9">sot-23-3</text>
<text x="213" y="115.9" transform="rotate(-90 213 115.9)">1</text>
<text x="32.2" y="123.8">VDD-CPUS</text>
<text x="53.5" y="123.8">VDD_SYS_3.3V</text>
<text x="101.5" y="123.8">VDD-CPUX</text>
<text x="195.6" y="122.3">GND</text>
<text x="211.6" y="122.3">GND</text>
<text x="225.8" y="122.3">GND</text>
<text x="35.6" y="134.8">C0402</text>
<text x="44.4" y="134.8">C0402</text>
<text x="58.7" y="134.8">C0603</text>
<text x="67.6" y="134.8">C0402</text>
<text x="76.5" y="134.8">C0402</text>
<text x="104.9" y="134.8">C0603</text>
<text x="115.6" y="134.8">C0603</text>
<text x="124.5" y="134.8">C0402</text>
<text x="136.9" y="134.8">C0402</text>
<text x="145.8" y="134.8">C0402</text>
<text x="154.7" y="134.8">C0402</text>
<text x="209.8" y="136.2">GND</text>
<text x="32" y="141.9">GND</text>
<text x="101.3" y="143.7">GND</text>
<text x="55.1" y="145.5">GND</text>
<text x="207.7" y="147.2">1</text>
<text x="211.2" y="144.6" transform="rotate(-90 211.2 144.6)">4</text>
<text x="214.6" y="147.2">2</text>
<text x="225.8" y="145.6">C0402</text>
<text x="53.5" y="153.1">VDD_SYS_3.3V</text>
<text x="101.5" y="150.4">VDD1V2-SYS</text>
<text x="211.2" y="151.5" transform="rotate(-90 211.2 151.5)">3</text>
<text x="58.7" y="161.5">C0402</text>
<text x="104.9" y="161.5">C0402</text>
<text x="113.8" y="161.5">C0402</text>
<text x="122.7" y="161.5">C0402</text>
<text x="133.3" y="161.5">C0402</text>
<text x="144" y="161.5">C0402</text>
<text x="199.1" y="158.1">R0402</text>
<text x="209.8" y="161.5">GND</text>
<text x="225.8" y="158.1">C0402</text>
<text x="234.7" y="159.7">GND</text>
<text x="55.1" y="166.8">GND</text>
<text x="101.3" y="170.3">GND</text>
<text x="229.9" y="202.2">Size</text>
<text x="231.7" y="198.5">NanoPi Duo</text>
<text x="231.7" y="204">A3</text>
<text x="237" y="202.2">Document Number</text>
<text x="237" y="204">CPU-02</text>
<text x="286.8" y="202.2">Rev</text>
<text x="229.9" y="207.5">Date:</text>
<text x="239.1" y="207.5">Friday, December 18, 2020</text>
<text x="265.5" y="207.5">Sheet</text>
<text x="274.4" y="207.5">6</text>
<text x="279.7" y="207.5">of</text>
<text x="285" y="207.5">15</text>
<text x="286.8" y="204.7">v1.1 1709</text>
</g>
<g font-size="1.6" fill="#00007f">
<text x="220.5" y="29.9">C4</text>
<text x="222.2" y="26.3">R4</text>
<text x="231.1" y="26.3">0R</text>
<text x="193.8" y="33.4">R3</text>
<text x="193.8" y="35.6">47K</text>
<text x="202.7" y="33.4">R63</text>
<text x="202.7" y="35.6">100K</text>
<text x="220.5" y="31.7">100nF/16V</text>
<text x="65.2" y="39.8">U1H</text>
<text x="157.7" y="41.6">U1G</text>
<text x="136.2" y="45.9">C1</text>
<text x="136.2" y="48">100nF</text>
<text x="228.6" y="67.2">C3</text>
<text x="228.6" y="69.3">4.7uF/6.3V</text>
<text x="33.1" y="79.7">R2</text>
<text x="33.1" y="81.8">0R</text>
<text x="65.8" y="83.9">H2-BGA3XX_01</text>
<text x="216.2" y="85">C5</text>
<text x="216.2" y="87.1">4.7uF/6.3V</text>
<text x="158.2" y="92.8">H2-BGA3XX_01</text>
<text x="229.4" y="97.4">R5</text>
<text x="229.4" y="99.2">10K</text>
<text x="206.2" y="104.6">U12</text>
<text x="211.6" y="104.6">NCP803SN263T1G</text>
<text x="199.1" y="111.7">C107</text>
<text x="199.1" y="113.5">100nF/16V</text>
<text x="229.4" y="109.9">C40</text>
<text x="229.4" y="111.7">100nF/16V</text>
<text x="35.6" y="131.2">C17</text>
<text x="44.4" y="131.2">C18</text>
<text x="58" y="131.2">C65</text>
<text x="67.6" y="131.2">C19</text>
<text x="76.5" y="131.2">C20</text>
<text x="104.2" y="131.2">C21</text>
<text x="114.8" y="131.2">C39</text>
<text x="124.5" y="131.2">C62</text>
<text x="136.9" y="131.2">C23</text>
<text x="145.8" y="131.2">C24</text>
<text x="154.7" y="131.2">C25</text>
<text x="35.6" y="133">1uF/10V</text>
<text x="44.4" y="133">100nF/16V</text>
<text x="58" y="133.3">10uF/6.3V</text>
<text x="67.6" y="133">1uF/10V</text>
<text x="76.5" y="133">100nF/16V</text>
<text x="104.2" y="133.3">10uF/6.3V</text>
<text x="114.8" y="133.3">10uF/6.3V</text>
<text x="124.5" y="133">1uF/10V</text>
<text x="136.9" y="133">1uF/10V</text>
<text x="145.8" y="133">100nF/16V</text>
<text x="154.7" y="133">100nF/16V</text>
<text x="224" y="138.3">C31</text>
<text x="224" y="140.1">18pF/50V</text>
<text x="215.1" y="149">X1</text>
<text x="197.4" y="154.3">R6</text>
<text x="202.7" y="154.3">0R</text>
<text x="229.4" y="150.8">C41</text>
<text x="229.4" y="152.6">18pF/50V</text>
<text x="58.7" y="157.9">C36</text>
<text x="58.7" y="159.7">100nF/16V</text>
<text x="104.9" y="157.9">C63</text>
<text x="104.9" y="159.7">1uF/10V</text>
<text x="113.8" y="157.9">C27</text>
<text x="113.8" y="159.7">1uF/10V</text>
<text x="122.7" y="157.9">C28</text>
<text x="122.7" y="159.7">1uF/10V</text>
<text x="133.3" y="157.9">C29</text>
<text x="133.3" y="159.7">100nF/16V</text>
<text x="144" y="157.9">C30</text>
<text x="144" y="159.7">100nF/16V</text>
</g>
<g font-size="1.6" fill="#003f7f">
<text x="57.8" y="43.4">VDD_CPUX0</text>
<text x="57.8" y="45.2">VDD_CPUX1</text>
<text x="57.8" y="46.9">VDD_CPUX2</text>
<text x="77.9" y="43.4">VDD_SYS0</text>
<text x="77.9" y="45.2">VDD_SYS1</text>
<text x="77.9" y="46.9">VDD_SYS2</text>
<text x="173.4" y="46.9">JTAG_SEL0</text>
<text x="176.5" y="45.2">UBOOT</text>
<text x="57.8" y="48.7">VDD_CPUX3</text>
<text x="57.8" y="50.5">VDD_CPUX4</text>
<text x="57.8" y="52.3">VDD_CPUX5</text>
<text x="77.9" y="48.7">VDD_SYS3</text>
<text x="77.9" y="50.5">VDD_SYS4</text>
<text x="77.9" y="52.3">VDD_SYS5</text>
<text x="174.2" y="48.7">JTAG_SEL</text>
<text x="178.2" y="50.5">TEST</text>
<text x="179.3" y="52.3">NMI</text>
<text x="57.8" y="54.1">VDD_CPUX6</text>
<text x="57.8" y="55.8">VDD_CPUX7</text>
<text x="57.8" y="57.6">VDD_CPUX8</text>
<text x="57.8" y="59.4">VDD_CPUX9</text>
<text x="77.9" y="54.1">VDD_SYS6</text>
<text x="77.9" y="55.8">VDD_SYS7</text>
<text x="77.9" y="57.6">VDD_SYS8</text>
<text x="77.9" y="59.4">VDD_SYS9</text>
<text x="153.8" y="54.1">VCC-USB</text>
<text x="175.7" y="57.6">KEYADC</text>
<text x="177" y="54.1">RESET</text>
<text x="57.8" y="61.2">VDD_CPUX10</text>
<text x="57.8" y="63">VDD_CPUX11</text>
<text x="57.8" y="64.7">VDD_CPUX12</text>
<text x="77" y="61.2">VDD_SYS10</text>
<text x="77" y="63">VDD_SYS11</text>
<text x="153.8" y="63">USB_DM0</text>
<text x="153.8" y="64.7">USB_DP0</text>
<text x="170.6" y="63">VDD_EFUSEBP</text>
<text x="172.7" y="61.2">VDD_EFUSE</text>
<text x="175.3" y="64.7">PLLTEST</text>
<text x="57.8" y="70.1">VDD_CPUXFB</text>
<text x="57.8" y="71.8">GND_CPUXFB</text>
<text x="79.4" y="68.3">VCC_IO0</text>
<text x="79.4" y="70.1">VCC_IO1</text>
<text x="79.4" y="71.8">VCC_IO2</text>
<text x="153.8" y="71.8">USB_DM1</text>
<text x="173.7" y="68.3">X24MFOUT</text>
<text x="174.7" y="70.1">X24MOUT</text>
<text x="175.2" y="66.5">VCC_PLL</text>
<text x="176.5" y="71.8">X24MIN</text>
<text x="57.8" y="77.2">VDD_CPUS1</text>
<text x="57.8" y="75.4">VDD_CPUS0</text>
<text x="79.4" y="73.6">VCC_IO3</text>
<text x="79.4" y="75.4">VCC_IO4</text>
<text x="79.4" y="77.2">VCC_IO5</text>
<text x="153.8" y="73.6">USB_DP1</text>
<text x="153.8" y="77.2">USB_DM2</text>
<text x="174.7" y="77.2">VCC_RTC</text>
<text x="153.8" y="79">USB_DP2</text>
<text x="153.8" y="82.5">USB_DM3</text>
<text x="174" y="82.5">X32KFOUT</text>
<text x="175.3" y="79">RTC_VIO</text>
<text x="153.8" y="84.3">USB_DP3</text>
<text x="175" y="84.3">X32KOUT</text>
<text x="176.7" y="86.1">X32KIN</text>
<text x="207.1" y="107.4">Vin</text>
<text x="212.5" y="107.4">RESET_n</text>
<text x="214.1" y="112.9" transform="rotate(-90 214.1 112.9)">GND</text>
</g>
<g font-size="1.6" fill="#f00">
<text x="227.6" y="44.8">UBOOT</text>
<text x="235" y="44.8">[9]</text>
<text x="227.6" y="53.7">AP-RESET#</text>
<text x="238.2" y="53.7">[6]</text>
<text x="227.6" y="57.3">KEYADC</text>
<text x="236.3" y="57.3">[9]</text>
<text x="127.1" y="62.6">[8]</text>
<text x="127.3" y="64.4">[8]</text>
<text x="130.9" y="62.6">USB-DM0</text>
<text x="131" y="64.4">USB-DP0</text>
<text x="9.8" y="66.2">[7]</text>
<text x="13.5" y="66.2">VDD-CPUFB</text>
<text x="199.5" y="70.8">X24MI</text>
<text x="199.5" y="69">X24MO</text>
<text x="127.1" y="76.8">[9]</text>
<text x="130.9" y="76.8">USB-DM2</text>
<text x="127.1" y="82.2">[9]</text>
<text x="127.3" y="83.9">[9]</text>
<text x="127.3" y="78.6">[9]</text>
<text x="130.9" y="82.2">USB-DM3</text>
<text x="131" y="83.9">USB-DP3</text>
<text x="131" y="78.6">USB-DP2</text>
<text x="240" y="107.1">AP-RESET#</text>
<text x="250.7" y="107.1">[6]</text>
<text x="188.8" y="141.9">X24MI</text>
<text x="188.8" y="154.3">X24MO</text>
</g>
<text font-size="1.6" fill="#7f00ff" x="215.1" y="150.8">24MHz</text>
</svg>
